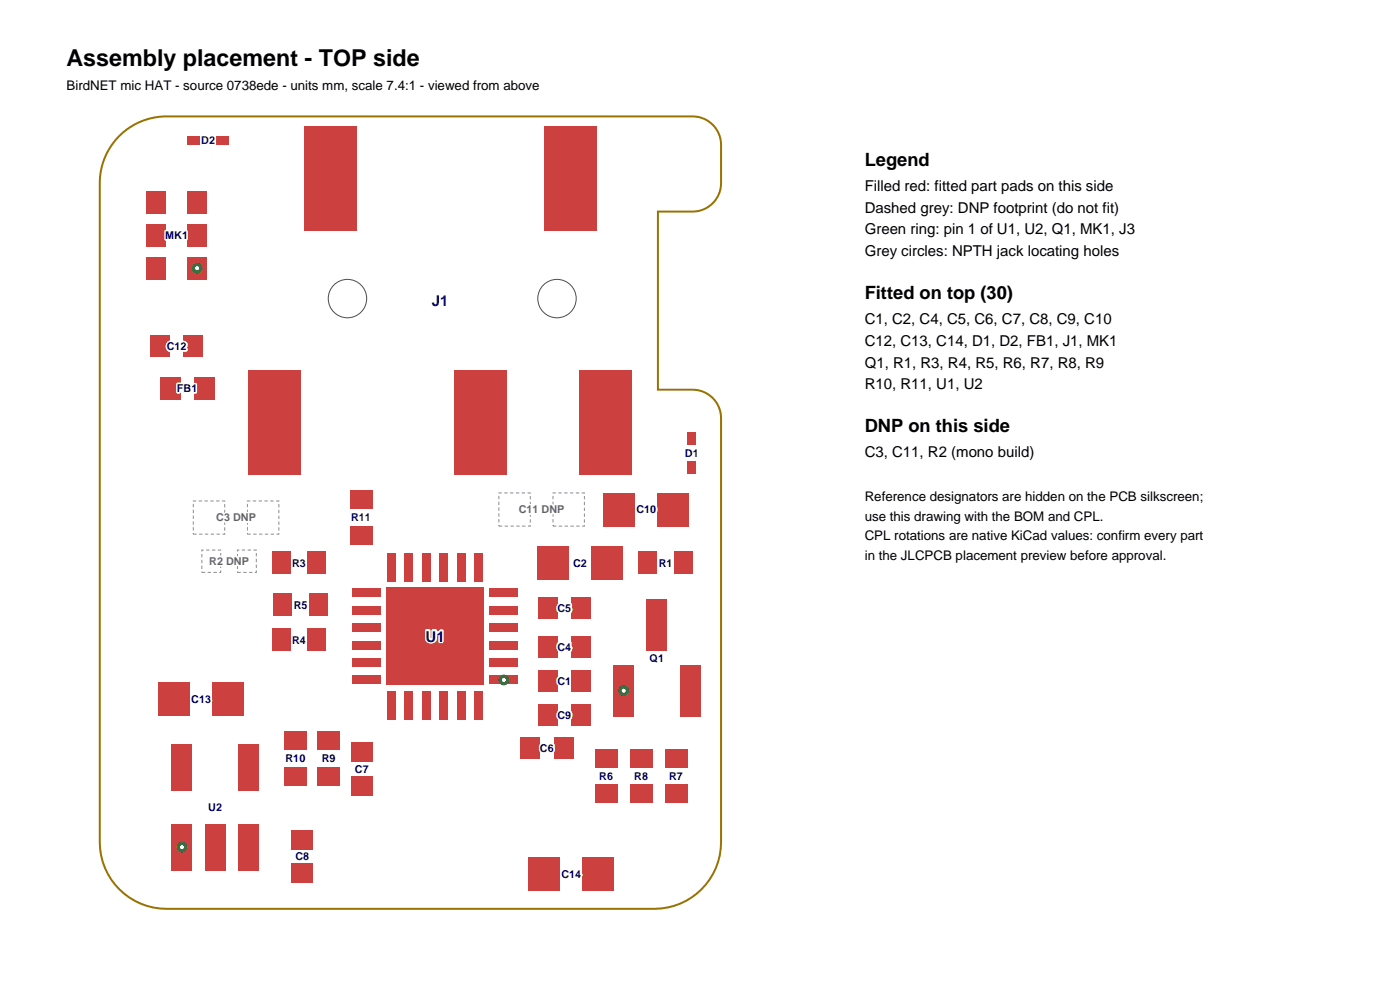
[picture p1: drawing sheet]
<svg xmlns="http://www.w3.org/2000/svg" width="297mm" height="210mm" viewBox="0 0 297 210" stroke-linecap="round" stroke-linejoin="round" font-family="sans-serif">
<path d="M25.3 28.8a14.1 14.1 0 0 1 10.1-4.1h111.5a6 6 0 0 1 6.1 6v8.1a6 6 0 0 1-6.1 6.1h-7.3v37.8h7.3a6 6 0 0 1 6.1 6v89.9a14.2 14.2 0 0 1-14.2 14.2h-103.5a14.2 14.2 0 0 1-14.1-14.2v-139.8a14.2 14.2 0 0 1 4.1-10z" fill="none" stroke="#997300" stroke-width=".42"/>
<g fill="#cc4040">
<path d="M74.5 157.5h4.5v4.1h-4.5z"/>
<path d="M74.5 164.6h4.5v4.2h-4.5z"/>
<path d="M114.1 142.2h4.1v4.6h-4.1z"/>
<path d="M121.2 142.2h4.1v4.6h-4.1z"/>
</g>
<path d="M42.8 116.7h4v4.7h-4zM50.4 116.7h4v4.7h-4z" fill="none" stroke="#8c8c8c" stroke-width=".21" stroke-dasharray=".7 .5" stroke-linecap="butt"/>
<g fill="#cc4040">
<path d="M67.3 155.1h4.8v4h-4.8z"/>
<path d="M67.3 162.7h4.8v4h-4.8z"/>
</g>
<path d="M105.8 104.6h6.7v7h-6.7zM117.3 104.6h6.7v7h-6.7z" fill="none" stroke="#8c8c8c" stroke-width=".21" stroke-dasharray=".7 .5" stroke-linecap="butt"/>
<g fill="#cc4040">
<path d="M74.2 111.6h4.8v4h-4.8z"/>
<path d="M74.2 104h4.8v4h-4.8z"/>
<path d="M143 117h4v4.8h-4z"/>
<path d="M135.4 117h4v4.8h-4z"/>
<path d="M114.1 126.8h4.1v4.5h-4.1z"/>
<path d="M121.2 126.8h4.1v4.5h-4.1z"/>
<path d="M65.2 133.3h4v4.8h-4z"/>
<path d="M57.6 133.3h4v4.8h-4z"/>
<path d="M141.1 166.4h4.7v4h-4.7z"/>
<path d="M141.1 158.8h4.7v4h-4.7z"/>
<path d="M60.3 155.1h4.7v4h-4.7z"/>
<path d="M60.3 162.7h4.7v4h-4.7z"/>
<path d="M39.7 28.9h2.7v1.8h-2.7z"/>
<path d="M45.9 28.9h2.7v1.8h-2.7z"/>
<path d="M65.2 117h4v4.8h-4z"/>
<path d="M57.6 117h4v4.8h-4z"/>
<path d="M114.1 134.9h4.1v4.6h-4.1z"/>
<path d="M121.2 134.9h4.1v4.6h-4.1z"/>
<path d="M39.7 54.5h4.2v4.8h-4.2z"/>
<path d="M39.7 47.6h4.2v4.7h-4.2z"/>
<path d="M39.7 40.6h4.2v4.7h-4.2z"/>
<path d="M31 40.6h4.3v4.7h-4.3z"/>
<path d="M31 47.6h4.3v4.7h-4.3z"/>
<path d="M31 54.5h4.3v4.8h-4.3z"/>
</g>
<circle cx="41.8" cy="56.9" r="1.13" fill="#007300"/>
<circle cx="41.8" cy="56.9" r=".46" fill="#fff"/>
<path d="M41 106.3h6.7v7h-6.7zM52.5 106.3h6.7v7h-6.7z" fill="none" stroke="#8c8c8c" stroke-width=".21" stroke-dasharray=".7 .5" stroke-linecap="butt"/>
<g fill="#cc4040">
<path d="M61.9 183.1h4.6v4.2h-4.6z"/>
<path d="M61.9 176h4.6v4.2h-4.6z"/>
<path d="M112.1 181.8h6.7v7.1h-6.7z"/>
<path d="M123.6 181.8h6.7v7.1h-6.7z"/>
<path d="M114.1 149.4h4.1v4.6h-4.1z"/>
<path d="M121.2 149.4h4.1v4.6h-4.1z"/>
<path d="M33.9 80h4.4v4.7h-4.4z"/>
<path d="M41.1 80h4.4v4.7h-4.4z"/>
<path d="M130.1 141h4.4v11h-4.4z"/>
<path d="M144.2 141h4.4v11h-4.4z"/>
<path d="M137.1 127.2h4.5v10.9h-4.5z"/>
</g>
<circle cx="132.3" cy="146.5" r="1.13" fill="#007300"/>
<circle cx="132.3" cy="146.5" r=".46" fill="#fff"/>
<g fill="#cc4040">
<path d="M125.5 115.9h6.6v7h-6.6z"/>
<path d="M114 115.9h6.6v7h-6.6z"/>
<path d="M39 71.2h4.1v4.6h-4.1z"/>
<path d="M31.9 71.2h4.1v4.6h-4.1z"/>
<path d="M110.4 156.4h4.1v4.6h-4.1z"/>
<path d="M117.5 156.4h4.1v4.6h-4.1z"/>
<path d="M33.6 144.8h6.7v7h-6.7z"/>
<path d="M45.1 144.8h6.6v7h-6.6z"/>
<path d="M126.2 166.4h4.8v4h-4.8z"/>
<path d="M126.2 158.8h4.8v4h-4.8z"/>
<path d="M65.6 125.9h4v4.8h-4z"/>
<path d="M58 125.9h4v4.8h-4z"/>
</g>
<g fill="none" stroke="#4d4d4d" stroke-width=".21">
<circle cx="73.7" cy="63.3" r="4.1"/>
<circle cx="118.2" cy="63.3" r="4.1"/>
</g>
<g fill="#cc4040">
<path d="M64.5 26.7h11.1v22.2h-11.1z"/>
<path d="M115.6 26.7h11.1v22.2h-11.1z"/>
<path d="M123 78.5h11.1v22.2h-11.1z"/>
<path d="M52.6 78.5h11.1v22.2h-11.1z"/>
<path d="M96.3 78.5h11.1v22.2h-11.1z"/>
<path d="M103.9 143.3h6v1.9h-6z"/>
<path d="M103.9 139.6h6v1.9h-6z"/>
<path d="M103.9 135.9h6v1.9h-6z"/>
<path d="M103.9 132.2h6v1.9h-6z"/>
<path d="M103.9 128.5h6v1.9h-6z"/>
<path d="M103.9 124.8h6v1.9h-6z"/>
<path d="M100.6 117.4h1.9v6h-1.9z"/>
<path d="M96.9 117.4h1.9v6h-1.9z"/>
<path d="M93.2 117.4h1.9v6h-1.9z"/>
<path d="M89.5 117.4h1.9v6h-1.9z"/>
<path d="M85.8 117.4h1.9v6h-1.9z"/>
<path d="M82.1 117.4h1.9v6h-1.9z"/>
<path d="M74.7 124.8h6v1.9h-6z"/>
<path d="M74.7 128.5h6v1.9h-6z"/>
<path d="M74.7 132.2h6v1.9h-6z"/>
<path d="M74.7 135.9h6v1.9h-6z"/>
<path d="M74.7 139.6h6v1.9h-6z"/>
<path d="M74.7 143.3h6v1.9h-6z"/>
<path d="M82.1 146.5h1.9v6.1h-1.9z"/>
<path d="M85.8 146.5h1.9v6.1h-1.9z"/>
<path d="M89.5 146.5h1.9v6.1h-1.9z"/>
<path d="M93.2 146.5h1.9v6.1h-1.9z"/>
<path d="M96.9 146.5h1.9v6.1h-1.9z"/>
<path d="M100.6 146.5h1.9v6.1h-1.9z"/>
<path d="M82 124.6h20.7v20.7h-20.7z"/>
</g>
<circle cx="106.9" cy="144.2" r="1.13" fill="#007300"/>
<circle cx="106.9" cy="144.2" r=".46" fill="#fff"/>
<g fill="#cc4040">
<path d="M145.8 91.6h1.9v2.7h-1.9z"/>
<path d="M145.8 97.9h1.9v2.6h-1.9z"/>
<path d="M128.1 104.6h6.6v7h-6.6z"/>
<path d="M139.5 104.6h6.7v7h-6.7z"/>
<path d="M36.4 174.8h4.4v9.8h-4.4z"/>
<path d="M43.4 174.8h4.5v9.8h-4.5z"/>
<path d="M50.5 174.8h4.4v9.8h-4.4z"/>
<path d="M50.5 157.9h4.4v9.9h-4.4z"/>
<path d="M36.4 157.9h4.4v9.9h-4.4z"/>
</g>
<circle cx="38.6" cy="179.7" r="1.13" fill="#007300"/>
<circle cx="38.6" cy="179.7" r=".46" fill="#fff"/>
<g fill="#cc4040">
<path d="M133.6 158.8h4.8v4h-4.8z"/>
<path d="M133.6 166.4h4.8v4h-4.8z"/>
</g>
<g fill="none" stroke="#fff" stroke-width=".71" stroke-linecap="butt">
<path d="M42.9 28.9h.6a.84 .84 0 0 1 .7 .8 .84 .84 0 0 1-.7 .9h-.6zM43.2 29.2a.56 .56 0 0 1 .7 .5 .56 .56 0 0 1-.7 .6zM44.7 29a.6 .6 0 0 1 .8 .4 .6 .6 0 0 1-.5 .7l-.2 .2h.7v.3h-1.1l.2-.5 .6-.7-.2-.2-.3 .3h-.3zM35.2 49.1h.5l.3 1.3 .3-1.3h.5v1.6h-.3v-1.3l-.3 1.3h-.3l-.3-1.3v1.3h-.4zM37.1 49.1h.4v.7l.6-.7h.4l-.6 .7 .7 .9h-.4l-.5-.7-.2 .2v.5h-.4zM38.8 49.4l.7-.3v1.6h-.3v-1.1h-.4zM35.7 72.8a.72 .72 0 0 1 .7-.2 .72 .72 0 0 1 .5 .6h-.3l-.2-.3a.55 .55 0 0 0-.6 .6 .55 .55 0 0 0 .6 .5l.2-.3h.4a.79 .79 0 0 1-1.1 .6 .79 .79 0 0 1-.4-1.2zM37.2 73l.7-.3v1.6h-.3v-1.1h-.4zM38.6 72.7a.6 .6 0 0 1 .9 .4 .6 .6 0 0 1-.6 .7l-.1 .2h.7v.3h-1.1l.1-.5 .7-.6-.3-.3-.2 .3h-.3zM92.6 62.5h.5v1.7a.75 .75 0 0 1-.8 .7 .75 .75 0 0 1-.6-.9h.4l.1 .5 .4-.1zM93.6 63l.3-.1 .4-.3h.2v2.2h-.4v-1.5h-.5zM37.7 81.5h1.2v.3h-.8v.4h.7v.3h-.7v.7h-.4z"/>
<path d="M39.1 81.5l1.2 .1 .1 .3-.2 .4a.47 .47 0 0 1 .2 .6 .47 .47 0 0 1-.5 .3h-.8zM39.5 81.8h.5v.3l-.5 .1zM39.5 82.5h.6v.3l-.6 .1zM40.8 81.8l.7-.2v1.6h-.4v-1.1h-.3zM145.5 95.2h.6a.84 .84 0 0 1 .8 .8 .84 .84 0 0 1-.8 .9h-.6zM145.8 95.5a.56 .56 0 0 1 .7 .5 .56 .56 0 0 1-.7 .6zM147.1 95.5l.7-.2v1.6h-.3v-1.1h-.4zM44.6 118.2l1.2 .1 .1 .5-.3 .2 .3 .3v.5h-.3l-.1-.6h-.2h-.4v.6h-.3zM44.9 118.5h.4a.22 .22 0 0 1 .3 .2 .22 .22 0 0 1-.3 .2h-.4zM46.2 109.1a.72 .72 0 0 1 .7-.2 .72 .72 0 0 1 .5 .6h-.3l-.2-.3a.55 .55 0 0 0-.6 .6 .55 .55 0 0 0 .6 .5l.2-.3h.3a.79 .79 0 0 1-1 .6 .79 .79 0 0 1-.4-1.2zM46.4 118.3a.6 .6 0 0 1 .8 .3 .6 .6 0 0 1-.5 .8l-.2 .2h.7v.2h-1.1l.2-.4 .6-.7-.2-.2-.3 .3h-.3zM47.8 109.1a.49 .49 0 0 1 .6-.1 .49 .49 0 0 1 .2 .6l-.2 .1 .2 .1a.49 .49 0 0 1-.2 .8 .55 .55 0 0 1-.8-.5h.3l.3 .3 .2-.3-.4-.2v-.3l.3-.1v-.3h-.3l-.1 .3h-.3z"/>
<path d="M48.1 118.2h.7a.84 .84 0 0 1 .7 .8 .84 .84 0 0 1-.7 .8h-.7zM48.5 118.5a.56 .56 0 0 1 .7 .5 .56 .56 0 0 1-.7 .6zM49.6 108.9h.7a.84 .84 0 0 1 .7 .9 .84 .84 0 0 1-.7 .8h-.7zM49.8 118.2h.3l.7 1.1v-1.1h.3v1.6h-.3l-.7-1.1v1.1h-.3zM50 109.2a.56 .56 0 0 1 .7 .6 .56 .56 0 0 1-.7 .5zM51.3 108.9h.3l.7 1.2v-1.2h.3v1.7h-.3l-.7-1.2v1.2h-.3zM51.4 118.2h.8a.54 .54 0 0 1 .5 .5 .54 .54 0 0 1-.5 .6h-.4v.5h-.4zM51.8 118.5h.5l.1 .4-.6 .1zM52.9 108.9h.8a.54 .54 0 0 1 .5 .5 .54 .54 0 0 1-.5 .6h-.4v.6h-.4zM53.3 109.2h.4l.1 .4-.5 .1zM62.1 118.5l1.3 .2v.5l-.2 .2 .2 .3 .1 .5h-.4l-.1-.6h-.1h-.4v.6h-.4zM62.5 118.8h.4a.22 .22 0 0 1 .2 .3 .22 .22 0 0 1-.2 .2h-.4z"/>
<path d="M63.8 118.7a.49 .49 0 0 1 .7-.1 .49 .49 0 0 1 .1 .7h-.1l.2 .2a.49 .49 0 0 1-.2 .7 .55 .55 0 0 1-.8-.5h.3l.2 .3 .3-.2-.4-.3v-.2l.3-.1v-.3h-.3l-.1 .2h-.3zM74.7 108.9l1.2 .1 .1 .6-.3 .2 .3 .2 .1 .6h-.4l-.1-.6-.2-.1h-.4v.7h-.3zM75 109.2h.4a.22 .22 0 0 1 .3 .2 .22 .22 0 0 1-.3 .2h-.4zM76.3 109.3l.7-.3v1.6h-.3v-1.1h-.4zM77.6 109.3l.7-.3v1.6h-.3v-1.1h-.4zM110.4 107.4a.72 .72 0 0 1 .7-.2 .72 .72 0 0 1 .5 .6h-.3l-.2-.3a.55 .55 0 0 0-.6 .6 .55 .55 0 0 0 .6 .5l.2-.3h.3a.79 .79 0 0 1-1.1 .6 .79 .79 0 0 1-.3-1.2zM111.9 107.6l.7-.3v1.6h-.3v-1.1h-.4zM113.1 107.6l.8-.3v1.6h-.4v-1.1h-.4zM115.1 107.2h.6a.84 .84 0 0 1 .8 .8 .84 .84 0 0 1-.8 .9h-.6zM115.4 107.5a.56 .56 0 0 1 .7 .6 .56 .56 0 0 1-.7 .5zM116.7 107.2h.4l.6 1.2v-1.2h.4v1.7h-.4l-.6-1.2v1.2h-.4zM118.4 107.2h.7a.54 .54 0 0 1 .6 .5 .54 .54 0 0 1-.5 .6h-.5v.6h-.3z"/>
<path d="M118.7 107.5h.5l.1 .4-.6 .1zM121.9 118.8a.72 .72 0 0 1 .7-.3 .72 .72 0 0 1 .5 .6h-.3l-.2-.3a.55 .55 0 0 0-.6 .6 .55 .55 0 0 0 .6 .5l.2-.3h.4a.79 .79 0 0 1-1.1 .6 .79 .79 0 0 1-.4-1.2zM123.6 118.6a.6 .6 0 0 1 .8 .4 .6 .6 0 0 1-.5 .8l-.2 .1h.7v.3h-1.1l.2-.4 .6-.7-.2-.3-.3 .4h-.3zM135.3 107.4a.72 .72 0 0 1 .8-.2 .72 .72 0 0 1 .5 .6h-.3l-.2-.3a.55 .55 0 0 0-.6 .6 .55 .55 0 0 0 .6 .5l.2-.3h.3a.79 .79 0 0 1-1.1 .6 .79 .79 0 0 1-.3-1.2zM136.8 107.6l.7-.3v1.6h-.3v-1.1h-.4zM138.2 107.4a.6 .6 0 0 1 .7-.1 .6 .6 0 0 1 .2 .8 .61 .61 0 0 1-.5 .8 .61 .61 0 0 1-.6-.8zM138.5 107.5h.1a.8 .8 0 0 1 0 1.2 .89 .89 0 0 1-.1-1.2zM139.9 118.5l1.2 .2 .1 .5-.2 .2 .2 .3 .1 .5h-.4l-.1-.6h-.1h-.4v.6h-.4zM140.3 118.8h.4a.22 .22 0 0 1 .2 .3 .22 .22 0 0 1-.2 .2h-.4zM141.5 118.9l.8-.3v1.6h-.4v-1.1h-.4zM62.1 134.8l1.3 .2v.5l-.2 .2 .2 .3 .1 .5h-.4l-.1-.6h-.1h-.4v.6h-.4zM62.5 135.1h.4a.22 .22 0 0 1 .2 .3 .22 .22 0 0 1-.2 .2h-.4z"/>
<path d="M62.5 127.4l1.2 .2 .1 .5-.2 .2 .2 .3 .1 .5h-.4l-.1-.6-.2-.1h-.4v.7h-.3zM62.8 127.7h.5a.22 .22 0 0 1 .2 .2 .22 .22 0 0 1-.2 .3h-.5zM64.2 127.5h.9v.3h-.7v.3a.48 .48 0 0 1 .7 .2 .58 .58 0 0 1-.3 .8 .58 .58 0 0 1-.8-.4h.4v.1a.29 .29 0 0 0 .4-.2 .29 .29 0 0 0-.3-.3l-.4 .1zM64.3 134.9h.3v1h.2l-.2 .6h-.3v-.3h-.6v-.3zM64.3 135.2v.7h-.4zM90.5 133.8h.5v1.5a.44 .44 0 0 0 .4 .5 .44 .44 0 0 0 .5-.5v-1.5h.5v1.5a.92 .92 0 0 1-1 .9 .92 .92 0 0 1-.9-.9zM92.8 134.2h.3l.4-.4h.3v2.3h-.5v-1.6h-.5zM118.6 128.4a.72 .72 0 0 1 .7-.2 .72 .72 0 0 1 .5 .5h-.3l-.2-.2a.55 .55 0 0 0-.6 .5 .55 .55 0 0 0 .6 .6l.2-.3h.3a.79 .79 0 0 1-1.1 .5 .79 .79 0 0 1-.3-1.1zM118.6 136.5a.72 .72 0 0 1 .7-.2 .72 .72 0 0 1 .5 .6h-.3l-.2-.3a.55 .55 0 0 0-.6 .6 .55 .55 0 0 0 .6 .5l.2-.3h.3a.79 .79 0 0 1-1.1 .6 .79 .79 0 0 1-.3-1.2zM120.2 128.2h.8v.3h-.6l-.1 .4a.48 .48 0 0 1 .7 .1 .58 .58 0 0 1-.3 .9 .58 .58 0 0 1-.7-.5h.3v.2a.29 .29 0 0 0 .5-.3 .29 .29 0 0 0-.4-.3l-.4 .1zM120.6 136.4h.3v1h.2l-.2 .6h-.3v-.4h-.6v-.2zM120.6 136.7v.7h-.4z"/>
<path d="M138.2 138.9a.86 .86 0 0 1 1.1 0 .86 .86 0 0 1 0 1.2l.2 .2-.1 .2-.2-.2a.87 .87 0 0 1-1.2-.2 .87 .87 0 0 1 .2-1.2zM138.5 139h.2a.61 .61 0 0 1 .4 .9l-.2-.2-.2 .2 .2 .2h-.2a.61 .61 0 0 1-.5-.4 .61 .61 0 0 1 .3-.7zM139.8 139l.7-.3v1.7h-.3v-1.1h-.4zM40.9 147.7a.72 .72 0 0 1 .7-.3 .72 .72 0 0 1 .5 .6h-.3l-.2-.3a.55 .55 0 0 0-.6 .6 .55 .55 0 0 0 .6 .5l.2-.3h.3a.79 .79 0 0 1-1 .6 .79 .79 0 0 1-.4-1.2zM42.4 147.8l.7-.3v1.6h-.3v-1.1h-.4zM43.7 147.6a.49 .49 0 0 1 .7-.1 .49 .49 0 0 1 .1 .6l-.1 .1 .2 .1a.49 .49 0 0 1-.2 .8 .55 .55 0 0 1-.8-.5h.3l.2 .3 .3-.3-.4-.2v-.2l.3-.1v-.3l-.3-.1-.1 .3h-.3zM114.9 158a.72 .72 0 0 1 .7-.2 .72 .72 0 0 1 .5 .6h-.3l-.2-.3a.55 .55 0 0 0-.6 .6 .55 .55 0 0 0 .6 .5l.2-.3h.3a.79 .79 0 0 1-1.1 .6 .79 .79 0 0 1-.3-1.2zM116.5 157.9l.5-.1 .4 .4-.7-.1-.1 .5a.45 .45 0 0 1 .7 .1 .59 .59 0 0 1-.5 .8 .59 .59 0 0 1-.5-.8zM118.6 143.8a.72 .72 0 0 1 .7-.2 .72 .72 0 0 1 .5 .6h-.3l-.2-.3a.55 .55 0 0 0-.6 .5 .55 .55 0 0 0 .6 .6l.2-.3h.3a.79 .79 0 0 1-1.1 .5 .79 .79 0 0 1-.3-1.1zM118.6 151.1a.72 .72 0 0 1 .7-.3 .72 .72 0 0 1 .5 .6h-.3l-.2-.3a.55 .55 0 0 0-.6 .6 .55 .55 0 0 0 .6 .5l.2-.3h.3a.79 .79 0 0 1-1.1 .6 .79 .79 0 0 1-.3-1.2zM120.1 143.9l.7-.3v1.7h-.3v-1.2h-.4zM120.2 150.9a.82 .82 0 0 1 .9 .5 .82 .82 0 0 1-.1 .9l-.3 .2a.5 .5 0 0 1-.7-.4l.7 .1 .1-.4-.3 .2a.57 .57 0 0 1-.5-.5 .57 .57 0 0 1 .2-.6z"/>
<path d="M44.3 170.4h.4v1.1a.32 .32 0 0 0 .3 .3 .32 .32 0 0 0 .3-.3v-1.1h.4v1.1a.67 .67 0 0 1-.7 .6 .67 .67 0 0 1-.7-.6zM46.2 170.5a.6 .6 0 0 1 .8 .4 .6 .6 0 0 1-.5 .7l-.2 .2h.7v.3h-1.1l.2-.5 .6-.7-.2-.2-.3 .3h-.3zM60.8 160l1.2 .2 .1 .5-.3 .2 .2 .3 .1 .5h-.3l-.1-.6-.2-.1h-.4v.7h-.3zM61.1 160.3h.4a.22 .22 0 0 1 .3 .2 .22 .22 0 0 1-.3 .3h-.4zM62.4 160.4l.7-.3v1.6h-.3v-1.1h-.4zM63.7 160.3a.6 .6 0 0 1 .8-.1 .6 .6 0 0 1 .2 .7 .61 .61 0 0 1-.6 .9 .61 .61 0 0 1-.5-.9zM64 160.3h.1a.8 .8 0 0 1 0 1.2 .89 .89 0 0 1-.1-1.2zM68.4 160l1.2 .2 .1 .5-.2 .2 .2 .3 .1 .5h-.4l-.1-.6-.1-.1h-.4v.7h-.4zM68.8 160.3h.4a.22 .22 0 0 1 .2 .2 .22 .22 0 0 1-.2 .3h-.4zM70.2 160.1a.82 .82 0 0 1 .9 .5 .82 .82 0 0 1-.2 .9l-.2 .2a.5 .5 0 0 1-.7-.4l.6 .1 .2-.4-.3 .2a.57 .57 0 0 1-.5-.5 .57 .57 0 0 1 .2-.6zM75.6 162.5a.72 .72 0 0 1 .7-.3 .72 .72 0 0 1 .5 .6h-.3l-.2-.2a.55 .55 0 0 0-.6 .5 .55 .55 0 0 0 .6 .6l.2-.3h.4a.79 .79 0 0 1-1.1 .5 .79 .79 0 0 1-.4-1.2zM77 162.3h1.2l-.6 1.6h-.4l.1-.3 .5-1h-.8z"/>
<path d="M127.3 163.7l1.2 .2 .1 .5-.2 .2 .2 .3 .1 .5h-.4l-.1-.6-.1-.1h-.4v.7h-.4zM127.7 164h.4a.22 .22 0 0 1 .2 .2 .22 .22 0 0 1-.2 .3h-.4zM129.1 163.9l.5-.1 .4 .4-.7-.1-.1 .4a.45 .45 0 0 1 .7 .1 .59 .59 0 0 1-.5 .9 .59 .59 0 0 1-.5-.9zM134.7 163.7l1.3 .2v.5l-.2 .2 .2 .3 .1 .5h-.4l-.1-.6-.1-.1h-.4v.7h-.4zM135.1 164h.4a.22 .22 0 0 1 .2 .2 .22 .22 0 0 1-.2 .3h-.4zM136.4 164a.5 .5 0 0 1 .7-.2 .5 .5 0 0 1 .1 .7h-.1l.2 .1a.5 .5 0 0 1-.2 .8 .57 .57 0 0 1-.6 0 .57 .57 0 0 1-.2-.6l.2-.3-.2-.3zM136.7 164.1h.3v.3h-.3zM142.1 163.7l1.3 .2 .1 .5-.3 .2 .2 .3 .1 .5h-.4l-.1-.6-.1-.1h-.4v.7h-.4zM142.5 164h.4a.22 .22 0 0 1 .2 .2 .22 .22 0 0 1-.2 .3h-.4zM143.7 163.8h1.1l-.6 1.6h-.3l.1-.3 .5-1h-.8zM63 181a.72 .72 0 0 1 .7-.2 .72 .72 0 0 1 .6 .5h-.4l-.2-.2a.55 .55 0 0 0-.6 .5 .55 .55 0 0 0 .6 .6l.2-.3h.4a.79 .79 0 0 1-1.1 .5 .79 .79 0 0 1-.4-1.1zM64.5 181a.5 .5 0 0 1 .7-.2 .5 .5 0 0 1 .2 .7l-.1 .1 .1 .1a.5 .5 0 0 1-.1 .7 .57 .57 0 0 1-.7 0 .57 .57 0 0 1-.2-.6l.3-.2-.2-.4z"/>
<path d="M64.8 181.1h.3v.3h-.3zM119.4 184.7a.72 .72 0 0 1 .7-.2 .72 .72 0 0 1 .6 .5h-.4l-.2-.2a.55 .55 0 0 0-.6 .5 .55 .55 0 0 0 .6 .6l.2-.3h.4a.79 .79 0 0 1-1.1 .5 .79 .79 0 0 1-.3-1.1zM120.9 184.8l.7-.3v1.7h-.3v-1.2h-.4zM122.7 184.5h.4v1h.1l-.1 .7h-.4v-.4h-.6v-.3zM122.7 184.8v.7h-.4z"/>
<circle cx="116.8" cy="158.9" r=".28"/>
<circle cx="120.5" cy="151.4" r=".28"/>
<circle cx="70.5" cy="160.6" r=".28"/>
<circle cx="129.4" cy="164.9" r=".28"/>
<circle cx="136.8" cy="164.9" r=".27"/>
<circle cx="65" cy="182" r=".27"/>
</g>
<text font-size="4.9" x="14.1" y="14.1">Assembly placement - TOP side</text>
<g font-size="3.9">
<text x="183.4" y="35.3">Legend</text>
<text x="183.4" y="63.5">Fitted on top (30)</text>
<text x="183.4" y="91.7">DNP on this side</text>
</g>
<g font-size="3.2">
<text x="183.4" y="40.6">Filled red: fitted part pads on this side</text>
<text x="183.4" y="45.1">Dashed grey: DNP footprint (do not fit)</text>
<text x="183.4" y="49.7">Green ring: pin 1 of U1, U2, Q1, MK1, J3</text>
<text x="183.4" y="54.3">Grey circles: NPTH jack locating holes</text>
<text x="183.4" y="68.8">C1, C2, C4, C5, C6, C7, C8, C9, C10</text>
<text x="183.4" y="73.4">C12, C13, C14, D1, D2, FB1, J1, MK1</text>
<text x="183.4" y="78">Q1, R1, R3, R4, R5, R6, R7, R8, R9</text>
<text x="183.4" y="82.5">R10, R11, U1, U2</text>
<text x="183.4" y="97">C3, C11, R2 (mono build)</text>
</g>
<g font-size="3.2" fill="#00008c">
<text x="91.6" y="64.8">J1</text>
<text x="90.3" y="136.1">U1</text>
</g>
<g font-size="2.8">
<text x="14.1" y="19">BirdNET mic HAT - source 0738ede - units mm, scale 7.4:1 - viewed from above</text>
<text x="183.4" y="106.2">Reference designators are hidden on the PCB silkscreen;</text>
<text x="183.4" y="110.4">use this drawing with the BOM and CPL.</text>
<text x="183.4" y="114.6">CPL rotations are native KiCad values: confirm every part</text>
<text x="183.4" y="118.9">in the JLCPCB placement preview before approval.</text>
</g>
<g font-size="2.3" fill="#00008c">
<text x="42.7" y="30.6">D2</text>
<text x="35.1" y="50.7">MK1</text>
<text x="35.4" y="74.3">C12</text>
<text x="37.5" y="83.2">FB1</text>
<text x="145.3" y="96.9">D1</text>
<text x="74.5" y="110.6">R11</text>
<text x="135" y="108.9">C10</text>
<text x="62" y="120.2">R3</text>
<text x="121.6" y="120.2">C2</text>
<text x="139.7" y="120.2">R1</text>
<text x="62.3" y="129.1">R5</text>
<text x="118.3" y="129.9">C5</text>
<text x="62" y="136.5">R4</text>
<text x="118.3" y="138">C4</text>
<text x="137.8" y="140.4">Q1</text>
<text x="40.6" y="149.1">C13</text>
<text x="118.3" y="145.3">C1</text>
<text x="118.3" y="152.5">C9</text>
<text x="60.6" y="161.7">R10</text>
<text x="68.2" y="161.7">R9</text>
<text x="114.5" y="159.5">C6</text>
<text x="75.3" y="163.9">C7</text>
<text x="127.1" y="165.4">R6</text>
<text x="134.6" y="165.4">R8</text>
<text x="142" y="165.4">R7</text>
<text x="44.2" y="172.1">U2</text>
<text x="62.7" y="182.4">C8</text>
<text x="119.1" y="186.2">C14</text>
</g>
<g font-size="2.3" fill="#666">
<text x="45.9" y="110.6">C3 DNP</text>
<text x="110.1" y="108.9">C11 DNP</text>
<text x="44.4" y="119.8">R2 DNP</text>
</g>
</svg>
